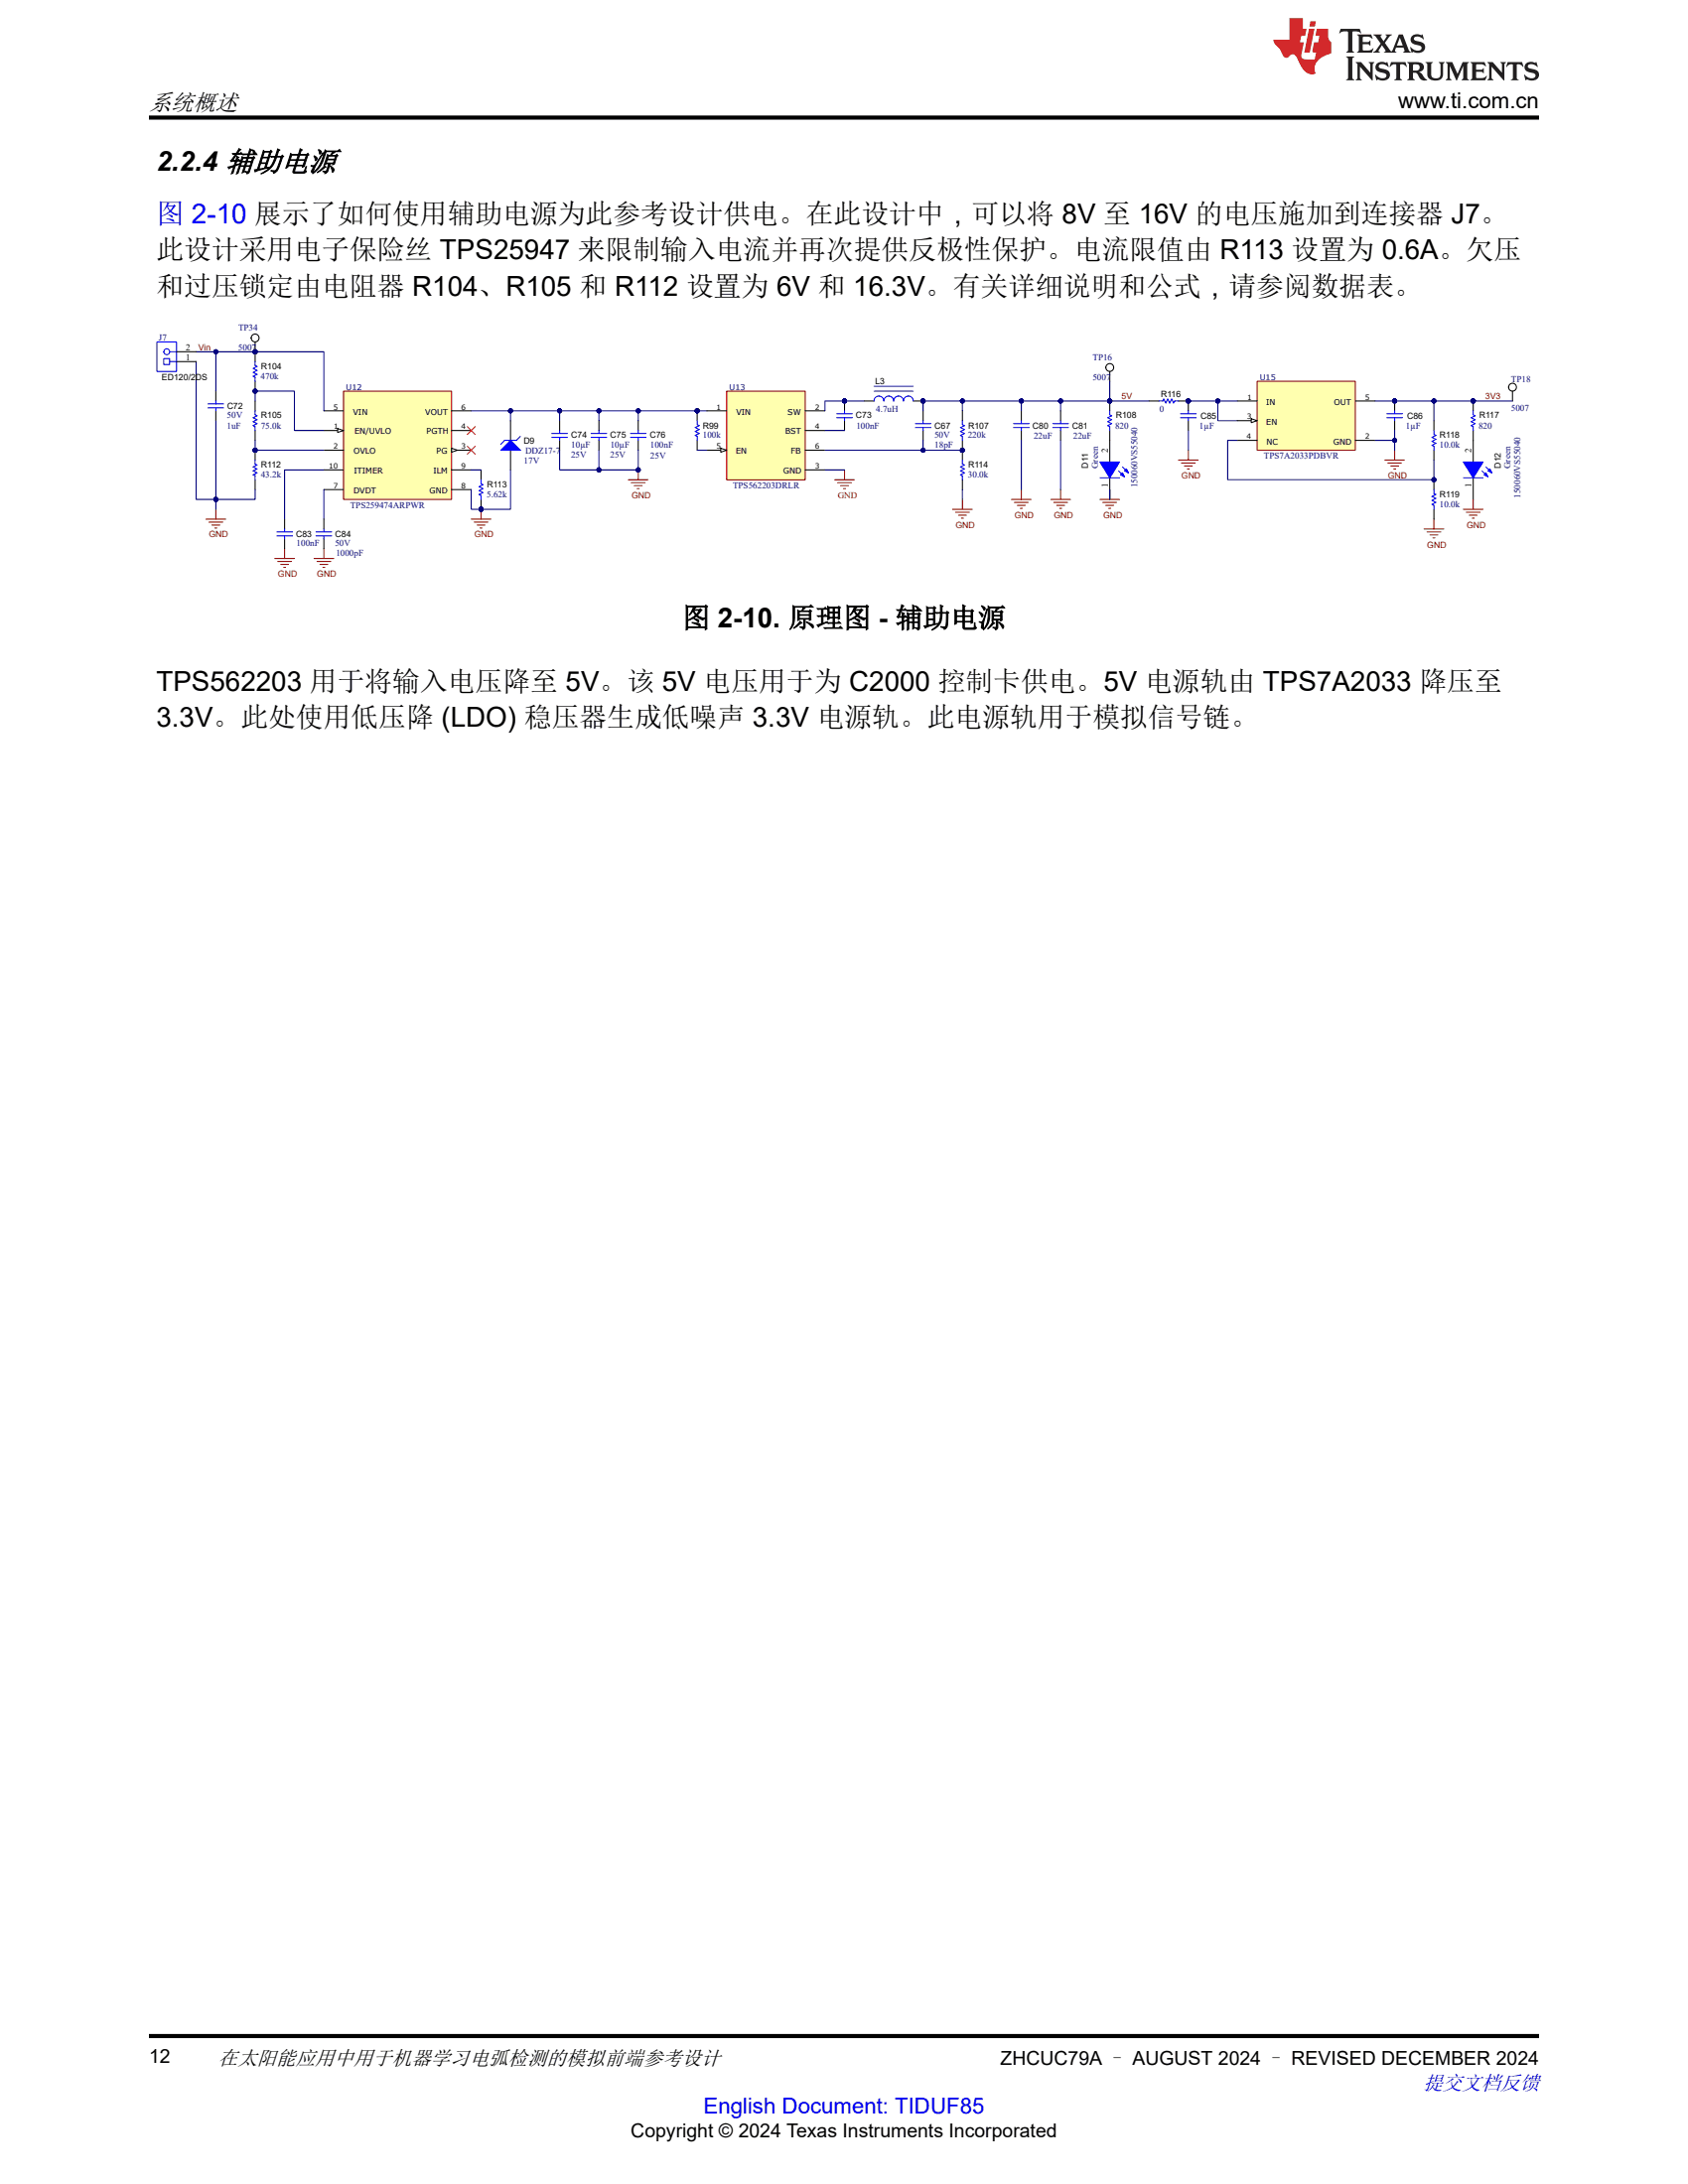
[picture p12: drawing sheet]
<svg xmlns="http://www.w3.org/2000/svg" width="216mm" height="279mm" viewBox="0 0 216 279" stroke-linecap="round" stroke-linejoin="round" font-family="sans-serif">
<path d="M26.3 66.4h2.6M26.7 66.8h1.8M27.1 67.2h1M27.5 67.5h.2M27.6 65.2v1.2M80.4 61.4h2.5M80.8 61.8h1.7M81.1 62.1h1M81.5 62.5h.3M81.6 60.1v1.3" fill="none" stroke="#7f0000" stroke-width=".13"/>
<circle cx="81.6" cy="60.1" r=".25" fill="#00007f"/>
<circle cx="81.6" cy="60.1" r=".25" fill="none" stroke="#00007f" stroke-width=".13"/>
<circle cx="118.1" cy="51.3" r=".25" fill="#00007f"/>
<circle cx="118.1" cy="51.3" r=".25" fill="none" stroke="#00007f" stroke-width=".13"/>
<path d="M110.5 51.3h1.3M116.8 51.3h1.3" fill="none" stroke="#000" stroke-width=".13"/>
<circle cx="118.1" cy="51.3" r=".25" fill="#00007f"/>
<circle cx="118.1" cy="51.3" r=".25" fill="none" stroke="#00007f" stroke-width=".13"/>
<path d="M111.8 51.3a.63 .63 0 0 1 .6-.6 .63 .63 0 0 1 .6 .6 .63 .63 0 0 1 .7-.6 .63 .63 0 0 1 .6 .6 .63 .63 0 0 1 .6-.6 .63 .63 0 0 1 .7 .6 .63 .63 0 0 1 .6-.6 .63 .63 0 0 1 .6 .6M111.8 50h5M111.8 49.4h5M129.6 54.7h2M129.6 54.2h2M130.6 53.8v.4M130.6 54.7v.4M134.7 54.7h2M134.7 54.2h2M135.7 53.8v.4M135.7 54.7v.4" fill="none" stroke="#00f" stroke-width=".13"/>
<path d="M130.6 52.6v1.2M130.6 55.1v1.2M135.7 52.6v1.2M135.7 55.1v1.2" fill="none" stroke="#000" stroke-width=".13"/>
<g fill="none" stroke="#7f0000" stroke-width=".13">
<path d="M121.8 65.2h2.6M122.2 65.5h1.8M122.6 65.9h1M123 66.3h.2M123.1 63.9v1.3M129.4 63.9h2.5M129.8 64.3h1.7M130.1 64.7h1M130.5 65h.3M130.6 62.6v1.3M134.4 63.9h2.5M134.8 64.3h1.7"/>
<path d="M135.2 64.7h1M135.5 65h.3M135.7 62.6v1.3"/>
</g>
<circle cx="141.9" cy="47" r=".5" fill="#fff"/>
<g fill="none" stroke="#000" stroke-width=".13">
<path d="M141.9 47.5v1.3"/>
<circle cx="141.9" cy="47" r=".5"/>
</g>
<circle cx="152" cy="51.3" r=".25" fill="#00007f"/>
<circle cx="152" cy="51.3" r=".25" fill="none" stroke="#00007f" stroke-width=".13"/>
<path d="M150.7 51.3h1.3" fill="none" stroke="#000" stroke-width=".13"/>
<circle cx="152" cy="51.3" r=".25" fill="#00007f"/>
<circle cx="152" cy="51.3" r=".25" fill="none" stroke="#00007f" stroke-width=".13"/>
<path d="M147 51.3h1.2" fill="none" stroke="#000" stroke-width=".13"/>
<path d="M148.2 51.3h.5l.2-.3 .2 .6 .3-.6 .2 .6 .3-.6 .2 .6 .1-.3h.5" fill="none" stroke="#00f" stroke-width=".13"/>
<circle cx="152" cy="51.3" r=".25" fill="#00007f"/>
<circle cx="152" cy="51.3" r=".25" fill="none" stroke="#00007f" stroke-width=".13"/>
<path d="M152 51.3v1.3" fill="none" stroke="#000" stroke-width=".13"/>
<circle cx="152" cy="51.3" r=".25" fill="#00007f"/>
<circle cx="152" cy="51.3" r=".25" fill="none" stroke="#00007f" stroke-width=".13"/>
<path d="M152 53.8v1.3" fill="none" stroke="#000" stroke-width=".13"/>
<path d="M151 52.9h2M151 53.4h2M152 52.6v.3M152 53.4v.4" fill="none" stroke="#00f" stroke-width=".13"/>
<circle cx="178.4" cy="51.3" r=".25" fill="#00007f"/>
<circle cx="178.4" cy="51.3" r=".25" fill="none" stroke="#00007f" stroke-width=".13"/>
<path d="M178.4 51.3v1.3" fill="none" stroke="#000" stroke-width=".13"/>
<circle cx="178.4" cy="51.3" r=".25" fill="#00007f"/>
<circle cx="178.4" cy="51.3" r=".25" fill="none" stroke="#00007f" stroke-width=".13"/>
<path d="M178.4 53.8v1.3" fill="none" stroke="#000" stroke-width=".13"/>
<path d="M177.4 52.9h2M177.4 53.4h2M178.4 52.6v.3M178.4 53.4v.4" fill="none" stroke="#00f" stroke-width=".13"/>
<path d="M150.7 58.9h2.5M151.1 59.2h1.8M151.5 59.6h1M151.9 60h.2M152 57.6v1.3M177.1 58.9h2.5M177.5 59.2h1.8M177.9 59.6h1M178.3 60h.2M178.4 57.6v1.3" fill="none" stroke="#7f0000" stroke-width=".13"/>
<circle cx="193.5" cy="49.5" r=".5" fill="#fff"/>
<g fill="none" stroke="#000" stroke-width=".13">
<path d="M141.9 56.3v2.8M193.5 50v1.3M141.9 61.1v2.8"/>
<circle cx="193.5" cy="49.5" r=".5"/>
</g>
<path d="M143.6 59.7l.7 .8M143.1 60.2l.7 .8" fill="none" stroke="#00f" stroke-width=".13"/>
<path d="M143.6 60.5l.2 .5-.5-.3z" fill="#00f"/>
<path d="M143.6 60.5l.2 .5-.5-.3z" fill="none" stroke="#00f" stroke-width=".13"/>
<path d="M143.8 60.2l.3-.2 .2 .5z" fill="#00f"/>
<path d="M143.8 60.2l.3-.2 .2 .5z" fill="none" stroke="#00f" stroke-width=".13"/>
<path d="M140.7 59.1h2.5l-1.3 2z" fill="#00f"/>
<path d="M140.7 59.1h2.5l-1.3 2zM190.1 59.7l.7 .8M140.7 61.1h2.5M189.6 60.2l.7 .8" fill="none" stroke="#00f" stroke-width=".13"/>
<path d="M188.4 56.3v2.8M188.4 61.1v2.8" fill="none" stroke="#000" stroke-width=".13"/>
<path d="M190.1 60.5l.2 .5-.5-.3z" fill="#00f"/>
<path d="M190.1 60.5l.2 .5-.5-.3z" fill="none" stroke="#00f" stroke-width=".13"/>
<path d="M190.3 60.2l.3-.2 .2 .5z" fill="#00f"/>
<path d="M190.3 60.2l.3-.2 .2 .5z" fill="none" stroke="#00f" stroke-width=".13"/>
<path d="M187.2 59.1h2.5l-1.3 2z" fill="#00f"/>
<path d="M187.2 59.1h2.5l-1.3 2zM187.2 61.1h2.5" fill="none" stroke="#00f" stroke-width=".13"/>
<circle cx="141.9" cy="51.3" r=".25" fill="#00007f"/>
<circle cx="141.9" cy="51.3" r=".25" fill="none" stroke="#00007f" stroke-width=".13"/>
<path d="M141.9 51.3v1.3M141.9 55.1v1.2" fill="none" stroke="#000" stroke-width=".13"/>
<circle cx="141.9" cy="51.3" r=".25" fill="#00007f"/>
<circle cx="141.9" cy="51.3" r=".25" fill="none" stroke="#00007f" stroke-width=".13"/>
<path d="M141.9 52.6v.5l.3 .1-.5 .2 .5 .3-.5 .2 .5 .3-.5 .3 .2 .1v.5" fill="none" stroke="#00f" stroke-width=".13"/>
<circle cx="188.4" cy="51.3" r=".25" fill="#00007f"/>
<circle cx="188.4" cy="51.3" r=".25" fill="none" stroke="#00007f" stroke-width=".13"/>
<path d="M188.4 51.3v1.3" fill="none" stroke="#000" stroke-width=".13"/>
<circle cx="188.4" cy="51.3" r=".25" fill="#00007f"/>
<circle cx="188.4" cy="51.3" r=".25" fill="none" stroke="#00007f" stroke-width=".13"/>
<path d="M183.4 53.8v1.3M183.4 57.6v1.3M188.4 55.1v1.2" fill="none" stroke="#000" stroke-width=".13"/>
<path d="M183.4 55.1v.5l.3 .1M183.7 55.7l-.5 .3 .5 .2-.5 .3 .5 .2-.5 .3 .2 .1v.5M188.4 52.6v.5l.3 .1-.5 .2 .5 .3-.5 .2 .5 .3-.5 .3 .2 .1v.5" fill="none" stroke="#00f" stroke-width=".13"/>
<g fill="none" stroke="#7f0000" stroke-width=".13">
<path d="M106.8 61.4h2.5M107.1 61.8h1.8M107.5 62.1h1M107.9 62.5h.2M108 60.1v1.3M140.7 63.9h2.5M141.1 64.3h1.7M141.4 64.7h1M141.8 65h.3M141.9 62.6v1.3M182.1 67.7h2.6M182.5 68h1.8"/>
<path d="M182.9 68.4h1M183.3 68.8h.2M183.4 66.4v1.3M187.2 65.2h2.5M187.5 65.5h1.8M187.9 65.9h1M188.3 66.3h.3M188.4 63.9v1.3"/>
</g>
<circle cx="183.4" cy="61.4" r=".25" fill="#00007f"/>
<circle cx="183.4" cy="61.4" r=".25" fill="none" stroke="#00007f" stroke-width=".13"/>
<path d="M183.4 61.4v1.2" fill="none" stroke="#000" stroke-width=".13"/>
<circle cx="183.4" cy="61.4" r=".25" fill="#00007f"/>
<circle cx="183.4" cy="61.4" r=".25" fill="none" stroke="#00007f" stroke-width=".13"/>
<path d="M183.4 65.2v1.2" fill="none" stroke="#000" stroke-width=".13"/>
<path d="M183.4 62.6v.5l.3 .2-.5 .2 .5 .3-.5 .2 .5 .3-.5 .2 .2 .2v.5" fill="none" stroke="#00f" stroke-width=".13"/>
<path d="M43.9 50h13.9v13.9h-13.9z" fill-rule="evenodd" fill="#ffffaf"/>
<path d="M43.9 50h13.9v13.9h-13.9z" fill="none" stroke="#7f0000" stroke-width=".13"/>
<path d="M41.4 52.6h2.5M41.4 55.1h2.5M41.4 62.6h2.5" fill="none" stroke="#000" stroke-width=".13"/>
<path d="M43.2 54.8l.7 .3-.7 .2z" fill="#f8fcff"/>
<path d="M41.4 57.6h2.5M43.2 54.8l.7 .3-.7 .2zM57.8 57.6h2.5M41.4 60.1h2.5M57.8 60.1h2.5" fill="none" stroke="#000" stroke-width=".13"/>
<path d="M57.8 57.3l.7 .3-.7 .2z" fill="#f8fcff"/>
<path d="M57.8 57.3l.7 .3-.7 .2zM57.8 55.1h2.5M57.8 52.6h2.5M57.8 62.6h2.5" fill="none" stroke="#000" stroke-width=".13"/>
<circle cx="32.6" cy="45" r=".25" fill="#00007f"/>
<circle cx="32.6" cy="45" r=".25" fill="none" stroke="#00007f" stroke-width=".13"/>
<circle cx="32.6" cy="50" r=".25" fill="#00007f"/>
<circle cx="32.6" cy="50" r=".25" fill="none" stroke="#00007f" stroke-width=".13"/>
<path d="M32.6 45v1.3" fill="none" stroke="#000" stroke-width=".13"/>
<circle cx="32.6" cy="45" r=".25" fill="#00007f"/>
<circle cx="32.6" cy="45" r=".25" fill="none" stroke="#00007f" stroke-width=".13"/>
<path d="M32.6 48.8v1.2" fill="none" stroke="#000" stroke-width=".13"/>
<circle cx="32.6" cy="50" r=".25" fill="#00007f"/>
<circle cx="32.6" cy="50" r=".25" fill="none" stroke="#00007f" stroke-width=".13"/>
<path d="M32.6 46.3v.5l.3 .1-.5 .2 .5 .3-.5 .2 .5 .3-.5 .2 .2 .2v.5" fill="none" stroke="#00f" stroke-width=".13"/>
<circle cx="61.5" cy="65.2" r=".25" fill="#00007f"/>
<circle cx="61.5" cy="65.2" r=".25" fill="none" stroke="#00007f" stroke-width=".13"/>
<path d="M61.5 60.1v1.3M61.5 63.9v1.3" fill="none" stroke="#000" stroke-width=".13"/>
<circle cx="61.5" cy="65.2" r=".25" fill="#00007f"/>
<circle cx="61.5" cy="65.2" r=".25" fill="none" stroke="#00007f" stroke-width=".13"/>
<path d="M61.5 61.4v.5l.3 .1-.5 .3 .5 .2-.5 .3 .5 .2-.5 .3 .2 .1v.5" fill="none" stroke="#00f" stroke-width=".13"/>
<path d="M60.3 66.4h2.5M60.6 66.8h1.8M61 67.2h1M61.4 67.5h.3M61.5 65.2v1.2" fill="none" stroke="#7f0000" stroke-width=".13"/>
<circle cx="61.5" cy="65.2" r=".25" fill="#00007f"/>
<circle cx="61.5" cy="65.2" r=".25" fill="none" stroke="#00007f" stroke-width=".13"/>
<path d="M35.1 71.5h2.6M35.5 71.8h1.8M35.9 72.2h1M36.3 72.6h.2M36.4 70.2v1.3M40.2 71.5h2.5M40.5 71.8h1.8M40.9 72.2h1M41.3 72.6h.3M41.4 70.2v1.3" fill="none" stroke="#7f0000" stroke-width=".13"/>
<circle cx="32.6" cy="57.6" r=".25" fill="#00007f"/>
<circle cx="32.6" cy="57.6" r=".25" fill="none" stroke="#00007f" stroke-width=".13"/>
<path d="M32.6 57.6v1.3" fill="none" stroke="#000" stroke-width=".13"/>
<circle cx="32.6" cy="57.6" r=".25" fill="#00007f"/>
<circle cx="32.6" cy="57.6" r=".25" fill="none" stroke="#00007f" stroke-width=".13"/>
<path d="M32.6 51.3v1.3M32.6 55.1v1.2M65.3 53.8v2.5M65.3 57.6v2.5M32.6 61.4v1.2" fill="none" stroke="#000" stroke-width=".13"/>
<path d="M32.4 59.7l.5 .3-.5 .2 .5 .3-.5 .2 .2 .2v.5M32.6 52.6v.5l.3 .1-.5 .2 .5 .3-.5 .2 .5 .3-.5 .2 .2 .2v.5M32.6 58.9v.5l.3 .1M32.9 59.5l-.5 .2" fill="none" stroke="#00f" stroke-width=".13"/>
<path d="M59.8 54.6l1 1M59.8 57.1l1 1M60.8 54.6l-1 1M60.8 57.1l-1 1" fill="none" stroke="#f00" stroke-width=".13"/>
<path d="M65.3 56.3l1.3 1.3h-2.6z" fill="#00f"/>
<path d="M65.3 56.3l1.3 1.3h-2.6zM66.6 55.8l-.5 .5h-1.6l-.5 .5" fill="none" stroke="#00f" stroke-width=".13"/>
<circle cx="108" cy="51.3" r=".25" fill="#00007f"/>
<circle cx="108" cy="51.3" r=".25" fill="none" stroke="#00007f" stroke-width=".13"/>
<path d="M108 51.3v1.3M108 53.8v1.3" fill="none" stroke="#000" stroke-width=".13"/>
<circle cx="108" cy="51.3" r=".25" fill="#00007f"/>
<circle cx="108" cy="51.3" r=".25" fill="none" stroke="#00007f" stroke-width=".13"/>
<g fill="none" stroke="#00f" stroke-width=".13">
<path d="M26.6 51.7h2M26.6 52.2h2M27.6 51.3v.4M27.6 52.2v.4M70.6 55.5h2M70.6 56h2M71.6 55.1v.4M71.6 56v.3M75.6 55.5h2M75.6 56h2M76.6 55.1v.4M76.6 56v.3"/>
<path d="M80.6 55.5h2M80.6 56h2M81.6 55.1v.4M81.6 56v.3M107 53.4h2M107 52.9h2M108 52.6v.3M108 53.4v.4M35.4 68h2M35.4 68.6h2M36.4 67.7v.4M36.4 68.6v.3"/>
<path d="M40.4 68h2M40.4 68.6h2M41.4 67.7v.4M41.4 68.6v.3"/>
</g>
<path d="M27.6 50v1.3M27.6 52.6v1.2M71.6 53.8v1.3M71.6 56.3v1.3M76.6 53.8v1.3M76.6 56.3v1.3M81.6 53.8v1.3M81.6 56.3v1.3M36.4 66.4v1.3M36.4 68.9v1.3M41.4 66.4v1.3M41.4 68.9v1.3" fill="none" stroke="#000" stroke-width=".13"/>
<circle cx="89.2" cy="52.6" r=".25" fill="#00007f"/>
<circle cx="89.2" cy="52.6" r=".25" fill="none" stroke="#00007f" stroke-width=".13"/>
<path d="M89.2 52.6v1.2" fill="none" stroke="#000" stroke-width=".13"/>
<circle cx="89.2" cy="52.6" r=".25" fill="#00007f"/>
<circle cx="89.2" cy="52.6" r=".25" fill="none" stroke="#00007f" stroke-width=".13"/>
<path d="M89.2 56.3v1.3" fill="none" stroke="#000" stroke-width=".13"/>
<path d="M88.9 55.7l.3 .1v.5M89.2 53.8v.5l.2 .1-.5 .3 .5 .2-.5 .3 .5 .3-.5 .2" fill="none" stroke="#00f" stroke-width=".13"/>
<path d="M92.9 50h10.1v11.4h-10.1z" fill-rule="evenodd" fill="#ffffaf"/>
<path d="M92.9 50h10.1v11.4h-10.1z" fill="none" stroke="#7f0000" stroke-width=".13"/>
<path d="M90.4 52.6h2.5M90.4 57.6h2.5M103 55.1h2.5" fill="none" stroke="#000" stroke-width=".13"/>
<path d="M92.2 57.3l.7 .3-.7 .2z" fill="#f8fcff"/>
<path d="M92.2 57.3l.7 .3-.7 .2zM103 57.6h2.5M103 52.6h2.5M118.1 52.6v1.2M118.1 55.1v1.2M103 60.1h2.5" fill="none" stroke="#000" stroke-width=".13"/>
<path d="M117.1 54.2h2M117.1 54.7h2M118.1 53.8v.4M118.1 54.7v.4" fill="none" stroke="#00f" stroke-width=".13"/>
<circle cx="123.1" cy="57.6" r=".25" fill="#00007f"/>
<circle cx="123.1" cy="57.6" r=".25" fill="none" stroke="#00007f" stroke-width=".13"/>
<path d="M123.1 52.6v1.2M123.1 56.3v1.3" fill="none" stroke="#000" stroke-width=".13"/>
<circle cx="123.1" cy="57.6" r=".25" fill="#00007f"/>
<circle cx="123.1" cy="57.6" r=".25" fill="none" stroke="#00007f" stroke-width=".13"/>
<path d="M122.8 55.7l.3 .1v.5M123.1 53.8v.5l.2 .2-.5 .2 .5 .2-.5 .3 .5 .3-.5 .2" fill="none" stroke="#00f" stroke-width=".13"/>
<circle cx="123.1" cy="57.6" r=".25" fill="#00007f"/>
<circle cx="123.1" cy="57.6" r=".25" fill="none" stroke="#00007f" stroke-width=".13"/>
<path d="M123.1 57.6v1.3" fill="none" stroke="#000" stroke-width=".13"/>
<circle cx="123.1" cy="57.6" r=".25" fill="#00007f"/>
<circle cx="123.1" cy="57.6" r=".25" fill="none" stroke="#00007f" stroke-width=".13"/>
<path d="M123.1 61.4v1.2" fill="none" stroke="#000" stroke-width=".13"/>
<path d="M123.1 58.9v.5l.2 .1-.5 .2 .5 .3-.5 .2 .5 .3-.5 .2 .3 .2v.5" fill="none" stroke="#00f" stroke-width=".13"/>
<path d="M160.8 48.8h12.6v8.8h-12.6z" fill-rule="evenodd" fill="#ffffaf"/>
<path d="M160.8 48.8h12.6v8.8h-12.6z" fill="none" stroke="#7f0000" stroke-width=".13"/>
<path d="M158.3 53.8h2.5" fill="none" stroke="#000" stroke-width=".13"/>
<path d="M160 53.6l.8 .2-.8 .3z" fill="#f8fcff"/>
<path d="M158.3 51.3h2.5M158.3 56.3h2.5M160 53.6l.8 .2-.8 .3zM173.4 51.3h2.5M173.4 56.3h2.5" fill="none" stroke="#000" stroke-width=".13"/>
<path d="M76.6 52.6v1.2" fill="none" stroke="#00007f" stroke-width=".13"/>
<circle cx="76.6" cy="52.6" r=".25" fill="#00007f"/>
<g fill="none" stroke="#00007f" stroke-width=".13">
<path d="M76.6 57.6v2.5h5v-2.5M130.6 56.3v6.3M135.7 56.3v6.3M152 55.1v2.5"/>
<circle cx="76.6" cy="52.6" r=".25"/>
</g>
<circle cx="76.6" cy="60.1" r=".25" fill="#00007f"/>
<circle cx="76.6" cy="60.1" r=".25" fill="none" stroke="#00007f" stroke-width=".13"/>
<circle cx="81.6" cy="60.1" r=".25" fill="#00007f"/>
<g fill="none" stroke="#00007f" stroke-width=".13">
<path d="M188.4 51.3h5.1"/>
<circle cx="81.6" cy="60.1" r=".25"/>
</g>
<circle cx="188.4" cy="51.3" r=".25" fill="#00007f"/>
<g fill="none" stroke="#00007f" stroke-width=".13">
<path d="M178.4 55.1v1.2M105.5 60.1h2.5"/>
<circle cx="188.4" cy="51.3" r=".25"/>
</g>
<circle cx="178.4" cy="56.3" r=".25" fill="#00007f"/>
<g fill="none" stroke="#00007f" stroke-width=".13">
<path d="M71.6 57.6v2.5h5"/>
<circle cx="178.4" cy="56.3" r=".25"/>
</g>
<circle cx="76.6" cy="60.1" r=".25" fill="#00007f"/>
<g fill="none" stroke="#00007f" stroke-width=".13">
<path d="M183.4 51.3v2.5"/>
<circle cx="76.6" cy="60.1" r=".25"/>
</g>
<circle cx="183.4" cy="51.3" r=".25" fill="#00007f"/>
<g fill="none" stroke="#00007f" stroke-width=".13">
<path d="M81.6 52.6h7.6"/>
<circle cx="183.4" cy="51.3" r=".25"/>
</g>
<circle cx="81.6" cy="52.6" r=".25" fill="#00007f"/>
<circle cx="81.6" cy="52.6" r=".25" fill="none" stroke="#00007f" stroke-width=".13"/>
<circle cx="89.2" cy="52.6" r=".25" fill="#00007f"/>
<g fill="none" stroke="#00007f" stroke-width=".13">
<path d="M32.6 51.3v-1.3h5.1v5.1h3.7"/>
<circle cx="89.2" cy="52.6" r=".25"/>
</g>
<circle cx="32.6" cy="50" r=".25" fill="#00007f"/>
<g fill="none" stroke="#00007f" stroke-width=".13">
<path d="M60.3 62.6v2.6h1.2M60.3 60.1h1.2"/>
<circle cx="32.6" cy="50" r=".25"/>
</g>
<circle cx="61.5" cy="65.2" r=".25" fill="#00007f"/>
<g fill="none" stroke="#00007f" stroke-width=".13">
<path d="M32.6 56.3v1.3h8.8M41.4 60.1h-5v6.3"/>
<circle cx="61.5" cy="65.2" r=".25"/>
</g>
<circle cx="32.6" cy="57.6" r=".25" fill="#00007f"/>
<g fill="none" stroke="#00007f" stroke-width=".13">
<path d="M25.1 46.3v17.6h2.5v1.3M41.4 62.6v3.8"/>
<circle cx="32.6" cy="57.6" r=".25"/>
</g>
<circle cx="27.6" cy="63.9" r=".25" fill="#00007f"/>
<g fill="none" stroke="#00007f" stroke-width=".13">
<path d="M32.6 62.6v1.3h-5"/>
<circle cx="27.6" cy="63.9" r=".25"/>
</g>
<circle cx="27.6" cy="63.9" r=".25" fill="#00007f"/>
<g fill="none" stroke="#00007f" stroke-width=".13">
<path d="M27.6 45v5"/>
<circle cx="27.6" cy="63.9" r=".25"/>
</g>
<circle cx="27.6" cy="45" r=".25" fill="#00007f"/>
<g fill="none" stroke="#00007f" stroke-width=".13">
<path d="M27.6 53.8v10.1"/>
<circle cx="27.6" cy="45" r=".25"/>
</g>
<circle cx="27.6" cy="63.9" r=".25" fill="#00007f"/>
<g fill="none" stroke="#00007f" stroke-width=".13">
<path d="M65.3 60.1v5.1h-3.8"/>
<circle cx="27.6" cy="63.9" r=".25"/>
</g>
<circle cx="61.5" cy="65.2" r=".25" fill="#00007f"/>
<g fill="none" stroke="#00007f" stroke-width=".13">
<path d="M141.9 51.3h5.1M123.1 62.6v1.3M141.9 62.6v1.3"/>
<circle cx="61.5" cy="65.2" r=".25"/>
</g>
<circle cx="141.9" cy="51.3" r=".25" fill="#00007f"/>
<g fill="none" stroke="#00007f" stroke-width=".13">
<path d="M71.6 52.6v1.2"/>
<circle cx="141.9" cy="51.3" r=".25"/>
</g>
<circle cx="71.6" cy="52.6" r=".25" fill="#00007f"/>
<g fill="none" stroke="#00007f" stroke-width=".13">
<path d="M65.3 52.6v1.2"/>
<circle cx="71.6" cy="52.6" r=".25"/>
</g>
<circle cx="65.3" cy="52.6" r=".25" fill="#00007f"/>
<g fill="none" stroke="#00007f" stroke-width=".13">
<path d="M60.3 52.6h21.3v1.2"/>
<circle cx="65.3" cy="52.6" r=".25"/>
</g>
<circle cx="81.6" cy="52.6" r=".25" fill="#00007f"/>
<circle cx="81.6" cy="52.6" r=".25" fill="none" stroke="#00007f" stroke-width=".13"/>
<circle cx="76.6" cy="52.6" r=".25" fill="#00007f"/>
<circle cx="76.6" cy="52.6" r=".25" fill="none" stroke="#00007f" stroke-width=".13"/>
<circle cx="71.6" cy="52.6" r=".25" fill="#00007f"/>
<circle cx="71.6" cy="52.6" r=".25" fill="none" stroke="#00007f" stroke-width=".13"/>
<circle cx="65.3" cy="52.6" r=".25" fill="#00007f"/>
<g fill="none" stroke="#00007f" stroke-width=".13">
<path d="M25.1 45h16.3v7.6"/>
<circle cx="65.3" cy="52.6" r=".25"/>
</g>
<circle cx="27.6" cy="45" r=".25" fill="#00007f"/>
<circle cx="27.6" cy="45" r=".25" fill="none" stroke="#00007f" stroke-width=".13"/>
<circle cx="32.6" cy="45" r=".25" fill="#00007f"/>
<g fill="none" stroke="#00007f" stroke-width=".13">
<path d="M155.8 51.3v2.5h2.5"/>
<circle cx="32.6" cy="45" r=".25"/>
</g>
<circle cx="155.8" cy="51.3" r=".25" fill="#00007f"/>
<g fill="none" stroke="#00007f" stroke-width=".13">
<path d="M158.3 56.3h-1.3v5.1h26.4v-2.5"/>
<circle cx="155.8" cy="51.3" r=".25"/>
</g>
<circle cx="183.4" cy="61.4" r=".25" fill="#00007f"/>
<g fill="none" stroke="#00007f" stroke-width=".13">
<path d="M175.9 56.3h2.5v1.3"/>
<circle cx="183.4" cy="61.4" r=".25"/>
</g>
<circle cx="178.4" cy="56.3" r=".25" fill="#00007f"/>
<g fill="none" stroke="#00007f" stroke-width=".13">
<path d="M89.2 52.6h1.2"/>
<circle cx="178.4" cy="56.3" r=".25"/>
</g>
<circle cx="89.2" cy="52.6" r=".25" fill="#00007f"/>
<g fill="none" stroke="#00007f" stroke-width=".13">
<path d="M89.2 57.6h1.2M105.5 55.1h2.5M105.5 57.6h17.6"/>
<circle cx="89.2" cy="52.6" r=".25"/>
</g>
<circle cx="118.1" cy="57.6" r=".25" fill="#00007f"/>
<circle cx="118.1" cy="57.6" r=".25" fill="none" stroke="#00007f" stroke-width=".13"/>
<circle cx="123.1" cy="57.6" r=".25" fill="#00007f"/>
<g fill="none" stroke="#00007f" stroke-width=".13">
<path d="M110.5 51.3h-5v1.3"/>
<circle cx="123.1" cy="57.6" r=".25"/>
</g>
<circle cx="108" cy="51.3" r=".25" fill="#00007f"/>
<g fill="none" stroke="#00007f" stroke-width=".13">
<path d="M152 51.3h6.3"/>
<circle cx="108" cy="51.3" r=".25"/>
</g>
<circle cx="152" cy="51.3" r=".25" fill="#00007f"/>
<circle cx="152" cy="51.3" r=".25" fill="none" stroke="#00007f" stroke-width=".13"/>
<circle cx="155.8" cy="51.3" r=".25" fill="#00007f"/>
<g fill="none" stroke="#00007f" stroke-width=".13">
<path d="M175.9 51.3h12.5"/>
<circle cx="155.8" cy="51.3" r=".25"/>
</g>
<circle cx="178.4" cy="51.3" r=".25" fill="#00007f"/>
<circle cx="178.4" cy="51.3" r=".25" fill="none" stroke="#00007f" stroke-width=".13"/>
<circle cx="183.4" cy="51.3" r=".25" fill="#00007f"/>
<circle cx="183.4" cy="51.3" r=".25" fill="none" stroke="#00007f" stroke-width=".13"/>
<circle cx="188.4" cy="51.3" r=".25" fill="#00007f"/>
<g fill="none" stroke="#00007f" stroke-width=".13">
<path d="M123.1 51.3v1.3"/>
<circle cx="188.4" cy="51.3" r=".25"/>
</g>
<circle cx="123.1" cy="51.3" r=".25" fill="#00007f"/>
<g fill="none" stroke="#00007f" stroke-width=".13">
<path d="M118.1 51.3v1.3"/>
<circle cx="123.1" cy="51.3" r=".25"/>
</g>
<circle cx="118.1" cy="51.3" r=".25" fill="#00007f"/>
<g fill="none" stroke="#00007f" stroke-width=".13">
<path d="M118.1 56.3v1.3"/>
<circle cx="118.1" cy="51.3" r=".25"/>
</g>
<circle cx="118.1" cy="57.6" r=".25" fill="#00007f"/>
<g fill="none" stroke="#00007f" stroke-width=".13">
<path d="M141.9 48.8v2.5"/>
<circle cx="118.1" cy="57.6" r=".25"/>
</g>
<circle cx="141.9" cy="51.3" r=".25" fill="#00007f"/>
<g fill="none" stroke="#00007f" stroke-width=".13">
<path d="M118.1 51.3h23.8"/>
<circle cx="141.9" cy="51.3" r=".25"/>
</g>
<circle cx="118.1" cy="51.3" r=".25" fill="#00007f"/>
<circle cx="118.1" cy="51.3" r=".25" fill="none" stroke="#00007f" stroke-width=".13"/>
<circle cx="123.1" cy="51.3" r=".25" fill="#00007f"/>
<circle cx="123.1" cy="51.3" r=".25" fill="none" stroke="#00007f" stroke-width=".13"/>
<circle cx="130.6" cy="51.3" r=".25" fill="#00007f"/>
<circle cx="130.6" cy="51.3" r=".25" fill="none" stroke="#00007f" stroke-width=".13"/>
<circle cx="135.7" cy="51.3" r=".25" fill="#00007f"/>
<circle cx="135.7" cy="51.3" r=".25" fill="none" stroke="#00007f" stroke-width=".13"/>
<circle cx="141.9" cy="51.3" r=".25" fill="#00007f"/>
<g fill="none" stroke="#00007f" stroke-width=".13">
<path d="M130.6 51.3v1.3"/>
<circle cx="141.9" cy="51.3" r=".25"/>
</g>
<circle cx="130.6" cy="51.3" r=".25" fill="#00007f"/>
<g fill="none" stroke="#00007f" stroke-width=".13">
<path d="M135.7 51.3v1.3"/>
<circle cx="130.6" cy="51.3" r=".25"/>
</g>
<circle cx="135.7" cy="51.3" r=".25" fill="#00007f"/>
<circle cx="135.7" cy="51.3" r=".25" fill="none" stroke="#00007f" stroke-width=".13"/>
<circle cx="32.6" cy="45" r=".25" fill="#00007f"/>
<circle cx="32.6" cy="45" r=".25" fill="none" stroke="#00007f" stroke-width=".13"/>
<circle cx="32.6" cy="43.2" r=".5" fill="#fff"/>
<g fill="none" stroke="#000" stroke-width=".13">
<path d="M32.6 43.7v1.3"/>
<circle cx="32.6" cy="43.2" r=".5"/>
</g>
<circle cx="32.6" cy="45" r=".25" fill="#00007f"/>
<circle cx="32.6" cy="45" r=".25" fill="none" stroke="#00007f" stroke-width=".13"/>
<path d="M20.1 43.7h2.5v3.8h-2.5z" fill-rule="evenodd" fill="#fff"/>
<path d="M20.1 43.7h2.5v3.8h-2.5zM21.7 45h.9" fill="none" stroke="#00f" stroke-width=".13"/>
<circle cx="21.3" cy="45" r=".38" fill="#fff"/>
<g fill="none" stroke="#00f" stroke-width=".13">
<path d="M21.7 46.3h.9"/>
<circle cx="21.3" cy="45" r=".38"/>
</g>
<path d="M22.6 46.3h2.5M22.6 45h2.5" fill="none" stroke="#000" stroke-width=".13"/>
<path d="M20.9 45.9h.8v.7h-.8z" fill-rule="evenodd" fill="#fff"/>
<path d="M20.9 45.9h.8v.7h-.8z" fill="none" stroke="#00f" stroke-width=".13"/>
<circle cx="81.6" cy="60.1" r=".25" fill="#00007f"/>
<circle cx="81.6" cy="60.1" r=".25" fill="none" stroke="#00007f" stroke-width=".13"/>
<circle cx="118.1" cy="51.3" r=".25" fill="#00007f"/>
<circle cx="118.1" cy="51.3" r=".25" fill="none" stroke="#00007f" stroke-width=".13"/>
<circle cx="152" cy="51.3" r=".25" fill="#00007f"/>
<circle cx="152" cy="51.3" r=".25" fill="none" stroke="#00007f" stroke-width=".13"/>
<circle cx="152" cy="51.3" r=".25" fill="#00007f"/>
<circle cx="152" cy="51.3" r=".25" fill="none" stroke="#00007f" stroke-width=".13"/>
<circle cx="178.4" cy="51.3" r=".25" fill="#00007f"/>
<circle cx="178.4" cy="51.3" r=".25" fill="none" stroke="#00007f" stroke-width=".13"/>
<circle cx="141.9" cy="51.3" r=".25" fill="#00007f"/>
<circle cx="141.9" cy="51.3" r=".25" fill="none" stroke="#00007f" stroke-width=".13"/>
<circle cx="188.4" cy="51.3" r=".25" fill="#00007f"/>
<circle cx="188.4" cy="51.3" r=".25" fill="none" stroke="#00007f" stroke-width=".13"/>
<circle cx="183.4" cy="61.4" r=".25" fill="#00007f"/>
<circle cx="183.4" cy="61.4" r=".25" fill="none" stroke="#00007f" stroke-width=".13"/>
<circle cx="32.6" cy="45" r=".25" fill="#00007f"/>
<circle cx="32.6" cy="45" r=".25" fill="none" stroke="#00007f" stroke-width=".13"/>
<circle cx="32.6" cy="50" r=".25" fill="#00007f"/>
<circle cx="32.6" cy="50" r=".25" fill="none" stroke="#00007f" stroke-width=".13"/>
<circle cx="61.5" cy="65.2" r=".25" fill="#00007f"/>
<circle cx="61.5" cy="65.2" r=".25" fill="none" stroke="#00007f" stroke-width=".13"/>
<circle cx="61.5" cy="65.2" r=".25" fill="#00007f"/>
<circle cx="61.5" cy="65.2" r=".25" fill="none" stroke="#00007f" stroke-width=".13"/>
<circle cx="32.6" cy="57.6" r=".25" fill="#00007f"/>
<circle cx="32.6" cy="57.6" r=".25" fill="none" stroke="#00007f" stroke-width=".13"/>
<circle cx="108" cy="51.3" r=".25" fill="#00007f"/>
<circle cx="108" cy="51.3" r=".25" fill="none" stroke="#00007f" stroke-width=".13"/>
<circle cx="89.2" cy="52.6" r=".25" fill="#00007f"/>
<circle cx="89.2" cy="52.6" r=".25" fill="none" stroke="#00007f" stroke-width=".13"/>
<circle cx="123.1" cy="57.6" r=".25" fill="#00007f"/>
<circle cx="123.1" cy="57.6" r=".25" fill="none" stroke="#00007f" stroke-width=".13"/>
<circle cx="123.1" cy="57.6" r=".25" fill="#00007f"/>
<circle cx="123.1" cy="57.6" r=".25" fill="none" stroke="#00007f" stroke-width=".13"/>
<circle cx="76.6" cy="52.6" r=".25" fill="#00007f"/>
<circle cx="76.6" cy="52.6" r=".25" fill="none" stroke="#00007f" stroke-width=".13"/>
<circle cx="76.6" cy="60.1" r=".25" fill="#00007f"/>
<circle cx="76.6" cy="60.1" r=".25" fill="none" stroke="#00007f" stroke-width=".13"/>
<circle cx="81.6" cy="60.1" r=".25" fill="#00007f"/>
<circle cx="81.6" cy="60.1" r=".25" fill="none" stroke="#00007f" stroke-width=".13"/>
<circle cx="188.4" cy="51.3" r=".25" fill="#00007f"/>
<circle cx="188.4" cy="51.3" r=".25" fill="none" stroke="#00007f" stroke-width=".13"/>
<circle cx="178.4" cy="56.3" r=".25" fill="#00007f"/>
<circle cx="178.4" cy="56.3" r=".25" fill="none" stroke="#00007f" stroke-width=".13"/>
<circle cx="76.6" cy="60.1" r=".25" fill="#00007f"/>
<circle cx="76.6" cy="60.1" r=".25" fill="none" stroke="#00007f" stroke-width=".13"/>
<circle cx="183.4" cy="51.3" r=".25" fill="#00007f"/>
<circle cx="183.4" cy="51.3" r=".25" fill="none" stroke="#00007f" stroke-width=".13"/>
<circle cx="81.6" cy="52.6" r=".25" fill="#00007f"/>
<circle cx="81.6" cy="52.6" r=".25" fill="none" stroke="#00007f" stroke-width=".13"/>
<circle cx="89.2" cy="52.6" r=".25" fill="#00007f"/>
<circle cx="89.2" cy="52.6" r=".25" fill="none" stroke="#00007f" stroke-width=".13"/>
<circle cx="32.6" cy="50" r=".25" fill="#00007f"/>
<circle cx="32.6" cy="50" r=".25" fill="none" stroke="#00007f" stroke-width=".13"/>
<circle cx="61.5" cy="65.2" r=".25" fill="#00007f"/>
<circle cx="61.5" cy="65.2" r=".25" fill="none" stroke="#00007f" stroke-width=".13"/>
<circle cx="32.6" cy="57.6" r=".25" fill="#00007f"/>
<circle cx="32.6" cy="57.6" r=".25" fill="none" stroke="#00007f" stroke-width=".13"/>
<circle cx="27.6" cy="63.9" r=".25" fill="#00007f"/>
<circle cx="27.6" cy="63.9" r=".25" fill="none" stroke="#00007f" stroke-width=".13"/>
<circle cx="27.6" cy="63.9" r=".25" fill="#00007f"/>
<circle cx="27.6" cy="63.9" r=".25" fill="none" stroke="#00007f" stroke-width=".13"/>
<circle cx="27.6" cy="45" r=".25" fill="#00007f"/>
<circle cx="27.6" cy="45" r=".25" fill="none" stroke="#00007f" stroke-width=".13"/>
<circle cx="27.6" cy="63.9" r=".25" fill="#00007f"/>
<circle cx="27.6" cy="63.9" r=".25" fill="none" stroke="#00007f" stroke-width=".13"/>
<circle cx="61.5" cy="65.2" r=".25" fill="#00007f"/>
<circle cx="61.5" cy="65.2" r=".25" fill="none" stroke="#00007f" stroke-width=".13"/>
<circle cx="141.9" cy="51.3" r=".25" fill="#00007f"/>
<circle cx="141.9" cy="51.3" r=".25" fill="none" stroke="#00007f" stroke-width=".13"/>
<circle cx="71.6" cy="52.6" r=".25" fill="#00007f"/>
<circle cx="71.6" cy="52.6" r=".25" fill="none" stroke="#00007f" stroke-width=".13"/>
<circle cx="65.3" cy="52.6" r=".25" fill="#00007f"/>
<circle cx="65.3" cy="52.6" r=".25" fill="none" stroke="#00007f" stroke-width=".13"/>
<circle cx="81.6" cy="52.6" r=".25" fill="#00007f"/>
<circle cx="81.6" cy="52.6" r=".25" fill="none" stroke="#00007f" stroke-width=".13"/>
<circle cx="76.6" cy="52.6" r=".25" fill="#00007f"/>
<circle cx="76.6" cy="52.6" r=".25" fill="none" stroke="#00007f" stroke-width=".13"/>
<circle cx="71.6" cy="52.6" r=".25" fill="#00007f"/>
<circle cx="71.6" cy="52.6" r=".25" fill="none" stroke="#00007f" stroke-width=".13"/>
<circle cx="65.3" cy="52.6" r=".25" fill="#00007f"/>
<circle cx="65.3" cy="52.6" r=".25" fill="none" stroke="#00007f" stroke-width=".13"/>
<circle cx="27.6" cy="45" r=".25" fill="#00007f"/>
<circle cx="27.6" cy="45" r=".25" fill="none" stroke="#00007f" stroke-width=".13"/>
<circle cx="32.6" cy="45" r=".25" fill="#00007f"/>
<circle cx="32.6" cy="45" r=".25" fill="none" stroke="#00007f" stroke-width=".13"/>
<circle cx="155.8" cy="51.3" r=".25" fill="#00007f"/>
<circle cx="155.8" cy="51.3" r=".25" fill="none" stroke="#00007f" stroke-width=".13"/>
<circle cx="183.4" cy="61.4" r=".25" fill="#00007f"/>
<circle cx="183.4" cy="61.4" r=".25" fill="none" stroke="#00007f" stroke-width=".13"/>
<circle cx="178.4" cy="56.3" r=".25" fill="#00007f"/>
<circle cx="178.4" cy="56.3" r=".25" fill="none" stroke="#00007f" stroke-width=".13"/>
<circle cx="89.2" cy="52.6" r=".25" fill="#00007f"/>
<circle cx="89.2" cy="52.6" r=".25" fill="none" stroke="#00007f" stroke-width=".13"/>
<circle cx="118.1" cy="57.6" r=".25" fill="#00007f"/>
<circle cx="118.1" cy="57.6" r=".25" fill="none" stroke="#00007f" stroke-width=".13"/>
<circle cx="123.1" cy="57.6" r=".25" fill="#00007f"/>
<circle cx="123.1" cy="57.6" r=".25" fill="none" stroke="#00007f" stroke-width=".13"/>
<circle cx="108" cy="51.3" r=".25" fill="#00007f"/>
<circle cx="108" cy="51.3" r=".25" fill="none" stroke="#00007f" stroke-width=".13"/>
<circle cx="152" cy="51.3" r=".25" fill="#00007f"/>
<circle cx="152" cy="51.3" r=".25" fill="none" stroke="#00007f" stroke-width=".13"/>
<circle cx="155.8" cy="51.3" r=".25" fill="#00007f"/>
<circle cx="155.8" cy="51.3" r=".25" fill="none" stroke="#00007f" stroke-width=".13"/>
<circle cx="178.4" cy="51.3" r=".25" fill="#00007f"/>
<circle cx="178.4" cy="51.3" r=".25" fill="none" stroke="#00007f" stroke-width=".13"/>
<circle cx="183.4" cy="51.3" r=".25" fill="#00007f"/>
<circle cx="183.4" cy="51.3" r=".25" fill="none" stroke="#00007f" stroke-width=".13"/>
<circle cx="188.4" cy="51.3" r=".25" fill="#00007f"/>
<circle cx="188.4" cy="51.3" r=".25" fill="none" stroke="#00007f" stroke-width=".13"/>
<circle cx="123.1" cy="51.3" r=".25" fill="#00007f"/>
<circle cx="123.1" cy="51.3" r=".25" fill="none" stroke="#00007f" stroke-width=".13"/>
<circle cx="118.1" cy="51.3" r=".25" fill="#00007f"/>
<circle cx="118.1" cy="51.3" r=".25" fill="none" stroke="#00007f" stroke-width=".13"/>
<circle cx="118.1" cy="57.6" r=".25" fill="#00007f"/>
<circle cx="118.1" cy="57.6" r=".25" fill="none" stroke="#00007f" stroke-width=".13"/>
<circle cx="141.9" cy="51.3" r=".25" fill="#00007f"/>
<circle cx="141.9" cy="51.3" r=".25" fill="none" stroke="#00007f" stroke-width=".13"/>
<circle cx="118.1" cy="51.3" r=".25" fill="#00007f"/>
<circle cx="118.1" cy="51.3" r=".25" fill="none" stroke="#00007f" stroke-width=".13"/>
<circle cx="123.1" cy="51.3" r=".25" fill="#00007f"/>
<circle cx="123.1" cy="51.3" r=".25" fill="none" stroke="#00007f" stroke-width=".13"/>
<circle cx="130.6" cy="51.3" r=".25" fill="#00007f"/>
<circle cx="130.6" cy="51.3" r=".25" fill="none" stroke="#00007f" stroke-width=".13"/>
<circle cx="135.7" cy="51.3" r=".25" fill="#00007f"/>
<circle cx="135.7" cy="51.3" r=".25" fill="none" stroke="#00007f" stroke-width=".13"/>
<circle cx="141.9" cy="51.3" r=".25" fill="#00007f"/>
<circle cx="141.9" cy="51.3" r=".25" fill="none" stroke="#00007f" stroke-width=".13"/>
<circle cx="130.6" cy="51.3" r=".25" fill="#00007f"/>
<circle cx="130.6" cy="51.3" r=".25" fill="none" stroke="#00007f" stroke-width=".13"/>
<circle cx="135.7" cy="51.3" r=".25" fill="#00007f"/>
<circle cx="135.7" cy="51.3" r=".25" fill="none" stroke="#00007f" stroke-width=".13"/>
<circle cx="32.6" cy="45" r=".25" fill="#00007f"/>
<circle cx="32.6" cy="45" r=".25" fill="none" stroke="#00007f" stroke-width=".13"/>
<path d="M171.5 3.7l-.2 .5v.1a1.04 1.04 0 0 1 1.1-.3v2.4l-.2 .3h1l-.2-.3v-2.2a.58 .58 0 0 1 .7-.1l.4 .1-.2-.5zM173.6 4.4l.2 .2v.2v1.6v.1l-.2 .2h1.9l.2-.5h-.1a1.17 1.17 0 0 1-1.3 .2v-.7h.6l.4 .1v-.6l-.4 .2h-.6v-.6v-.1h.2a1 1 0 0 1 1 .3l.1-.1-.2-.5zM175.7 4.4l.9 1.2-.6 .8-.4 .3h.9l-.2-.2 .5-.7 .4 .7-.2 .2h1.6l-.2-.2 .2-.4h.9l.1 .4-.1 .2h.9l-.2-.3-.8-2h-.5l-.7 1.9-.2 .3-.9-1.1 .5-.7 .4-.4h-.8l.2 .2-.4 .7-.4-.7 .2-.2zM179 4.8l.4 1h-.7zM180.7 4.6a.65 .65 0 0 0-.2 .7 .65 .65 0 0 0 .6 .4l.6 .2 .1 .2a.52 .52 0 0 1-.8 .3l-.6-.4 .1 .7 .2-.1a1.16 1.16 0 0 0 1.5-.2 .7 .7 0 0 0-.6-1.1l-.6-.1-.2-.2 .1-.2a.85 .85 0 0 1 1.2 .3v-.1l-.2-.6-.1 .1h-.1a1.05 1.05 0 0 0-1 .1zM172.2 7.2l.2 .2v.2v2.3v.2l-.2 .2h1l-.2-.2v-.2v-2.3v-.2l.2-.2zM173.4 7.9l.2 .4v1.6v.2l-.2 .2h.8l-.3-.4 .1-1.4 1.6 1.8v-2l.2-.4h-.7l.1 .3 .1 1.1-1.2-1.4zM176.2 8.1a.65 .65 0 0 0-.2 .7 .65 .65 0 0 0 .6 .4l.6 .2 .1 .3a.6 .6 0 0 1-1 .2l-.4-.4v.1l.1 .7 .2-.1a1.16 1.16 0 0 0 1.5-.3 .7 .7 0 0 0-.6-1l-.6-.2-.2-.2 .1-.2a.85 .85 0 0 1 1.2 .3v-.1l-.1-.6-.2 .1h-.1a1.07 1.07 0 0 0-1 .1zM177.9 7.9l-.2 .6 .1 .1a.63 .63 0 0 1 .8-.4v1.7v.2l-.3 .2h1l-.2-.2v-.2v-1.7a.66 .66 0 0 1 .8 .4l.1-.1-.2-.6zM180 7.9l.2 .3v.1v1.6v.2l-.2 .2h1l-.2-.2-.1-.8h.3a.87 .87 0 0 1 .6 .7 .64 .64 0 0 0 .9 .2l-.4-.3a1.1 1.1 0 0 0-.6-.7 .61 .61 0 0 0 .6-.6 .61 .61 0 0 0-.5-.6zM180.8 8.3a.82 .82 0 0 1 .7 .1 .42 .42 0 0 1 0 .4 .42 .42 0 0 1-.4 .2h-.4zM182.3 7.9l.2 .3 .1 .1v1.2a.87 .87 0 0 0 1 .8 .8 .8 0 0 0 1-.8v-1.3l.2-.3h-.8l.2 .4v1.2a.61 .61 0 0 1-.4 .6 .61 .61 0 0 1-.7-.4l-.1-1.4 .1-.1 .2-.3zM184.9 7.9l.2 .3v.1v1.6l-.2 .4h.8l-.3-.4v-1.5l.9 1.9 .9-1.9v1.5l-.3 .4h1l-.2-.2v-.2v-1.6v-.1l.2-.3h-.8l-.7 1.6-.6-1.6zM188.1 7.9l.2 .3v.1v1.6v.2l-.2 .2h1.9l.2-.6h-.1a1.17 1.17 0 0 1-1.3 .3v-.8h.6l.4 .2v-.7l-.4 .2h-.6v-.5v-.1l.2-.1a1.01 1.01 0 0 1 1 .3h.1l-.2-.6zM190.2 7.9l.3 .4v1.6l-.1 .2-.2 .2h.8l-.2-.4v-1.4l1.6 1.8v-2l.2-.4h-.7l.2 .3v1.1l-1.2-1.4zM192.8 7.9l-.2 .6 .1 .1a.63 .63 0 0 1 .8-.4v1.7v.2l-.3 .2h1l-.2-.2v-.2v-1.7a.66 .66 0 0 1 .8 .4l.1-.1-.2-.6zM195.2 8.1a.65 .65 0 0 0-.2 .7 .65 .65 0 0 0 .6 .4l.6 .2 .2 .3a.6 .6 0 0 1-1 .2l-.4-.4-.1 .1 .2 .7 .2-.1a1.16 1.16 0 0 0 1.5-.3 .7 .7 0 0 0-.7-1l-.6-.2-.1-.2 .1-.2a.86 .86 0 0 1 1.1 .3l.1-.1-.2-.6-.2 .1h-.1a1.06 1.06 0 0 0-1 .1z" fill="#231f20"/>
<path d="M164.9 2.3v2.8h-2a1.67 1.67 0 0 0 .7 1.1l.2 .2a1.21 1.21 0 0 0 .7 1l.3-.1a.59 .59 0 0 1 .5-.3 .59 .59 0 0 1 .5 .3l.2 .4a2.42 2.42 0 0 0 1.7 1.8l.6-.1a1.48 1.48 0 0 1 .6-1.9l.8-.5 .6-.2v-1.4a.91 .91 0 0 1-.4-.8v-.9h-1.5l-.2 .9h.6l-.2 .8h-.5l-.2 1v.3h.4l-.1 .9a3.3 3.3 0 0 1-1.6-.1l-.2-.2 .1-.3 .3-1.6h-.5l.1-.8h.5l.2-.9h-.5v-1.4zM167.4 3.7l-.6 3h.7l.6-3zM167.6 2.7l-.1 .7h.7l.1-.7z" fill="#ed1c24"/>
<path d="M19 15h177.8M19 260.5h177.8" fill="none" stroke="#000" stroke-width=".53"/>
<g font-size="3.5">
<text x="20" y="21.9">2.2.4 辅助电源</text>
<text x="20" y="33.2">此设计采用电子保险丝 TPS25947 来限制输入电流并再次提供反极性保护。电流限值由 R113 设置为 0.6A。欠压</text>
<text x="20" y="37.8">和过压锁定由电阻器 R104、R105 和 R112 设置为 6V 和 16.3V。有关详细说明和公式，请参阅数据表。</text>
<text x="87.3" y="80.3">图 2-10. 原理图 - 辅助电源</text>
<text x="20" y="88.4">TPS562203 用于将输入电压降至 5V。该 5V 电压用于为 C2000 控制卡供电。5V 电源轨由 TPS7A2033 降压至</text>
<text x="20" y="93">3.3V。此处使用低压降 (LDO) 稳压器生成低噪声 3.3V 电源轨。此电源轨用于模拟信号链。</text>
</g>
<text font-size="3.5" fill="#00f" x="20" y="28.6">图 2-10 展示了如何使用辅助电源为此参考设计供电。在此设计中，可以将 8V 至 16V 的电压施加到连接器 J7。</text>
<text font-size="3" x="19" y="14.1">系统概述</text>
<text font-size="2.8" x="178.8" y="13.8">www.ti.com.cn</text>
<text font-size="2.8" fill="#00f" x="90" y="270.4">English Document: TIDUF85</text>
<text font-size="2.6" x="27.9" y="264.2">在太阳能应用中用于机器学习电弧检测的模拟前端参考设计</text>
<text font-size="2.6" fill="#00f" x="182" y="267.4">提交文档反馈</text>
<g font-size="2.5">
<text x="19" y="263.9">12</text>
<text x="128" y="264.2">ZHCUC79A – AUGUST 2024 – REVISED DECEMBER 2024</text>
<text x="80.7" y="273.5">Copyright © 2024 Texas Instruments Incorporated</text>
</g>
<g font-size="1.2" fill="#00007f">
<text x="20.3" y="43.6">J7</text>
<text x="30.5" y="44.9">5007</text>
<text x="30.5" y="42.3">TP34</text>
<text x="139.8" y="46.1">TP16</text>
<text x="29" y="53.5">50V</text>
<text x="33.4" y="48.5">470k</text>
<text x="112" y="52.8">4.7uH</text>
<text x="139.7" y="48.6">5007</text>
<text x="148.3" y="52.8">0</text>
<text x="193.3" y="52.6">5007</text>
<text x="193.3" y="48.9">TP18</text>
<text x="29" y="54.8">1uF</text>
<text x="33.4" y="54.8">75.0k</text>
<text x="67" y="59.3">17V</text>
<text x="67.2" y="58">DDZ17-7</text>
<text x="73" y="58.6">25V</text>
<text x="73.1" y="57.3">10µF</text>
<text x="78" y="58.6">25V</text>
<text x="78.1" y="57.3">10µF</text>
<text x="83.2" y="57.3">100nF</text>
<text x="83.2" y="58.7">25V</text>
<text x="89.9" y="56">100k</text>
<text x="109.5" y="54.8">100nF</text>
<text x="119.5" y="56">50V</text>
<text x="119.5" y="57.3">18pF</text>
<text x="123.8" y="56">220k</text>
<text x="132.2" y="56.2">22uF</text>
<text x="137.3" y="56.2">22uF</text>
<text x="140.4" y="59.9" transform="rotate(-90 140.4 59.9)">Green</text>
<text x="142.6" y="54.8">820</text>
<text x="153.4" y="54.8">1µF</text>
<text x="161.6" y="58.7">TPS7A2033PDBVR</text>
<text x="179.8" y="54.8">1µF</text>
<text x="184.1" y="57.3">10.0k</text>
<text x="189.1" y="54.8">820</text>
<text x="193.2" y="59.9" transform="rotate(-90 193.2 59.9)">Green</text>
<text x="33.4" y="61.1">43.2k</text>
<text x="44.8" y="65">TPS259474ARPWR</text>
<text x="62.3" y="63.6">5.62k</text>
<text x="93.7" y="62.4">TPS562203DRLR</text>
<text x="123.8" y="61.1">30.0k</text>
<text x="145.5" y="62.4" transform="rotate(-90 145.5 62.4)">150060VS55040</text>
<text x="184.1" y="64.8">10.0k</text>
<text x="194.4" y="63.7" transform="rotate(-90 194.4 63.7)">150060VS55040</text>
<text x="37.9" y="69.9">100nF</text>
<text x="42.9" y="69.9">50V</text>
<text x="43" y="71.2">1000pF</text>
</g>
<g font-size="1.2">
<text x="23.8" y="46.1">1</text>
<text x="23.8" y="44.9">2</text>
<text x="141.7" y="57.9" transform="rotate(-90 141.7 57.9)">2</text>
<text x="188.2" y="57.9" transform="rotate(-90 188.2 57.9)">2</text>
<text x="141.7" y="62.4" transform="rotate(-90 141.7 62.4)">1</text>
<text x="188.2" y="62.4" transform="rotate(-90 188.2 62.4)">1</text>
</g>
<text font-size="1.2" fill="#7f0000" x="107.1" y="63.7">GND</text>
<g font-size="1.1" fill="#7f0000">
<text x="25.4" y="44.9">Vin</text>
<text x="143.5" y="51.1">5V</text>
<text x="190" y="51.1">3V3</text>
<text x="80.8" y="63.7">GND</text>
<text x="151.1" y="61.2">GND</text>
<text x="177.5" y="61.2">GND</text>
<text x="26.7" y="68.8">GND</text>
<text x="60.7" y="68.8">GND</text>
<text x="122.2" y="67.5">GND</text>
<text x="129.8" y="66.3">GND</text>
<text x="134.8" y="66.3">GND</text>
<text x="141.1" y="66.3">GND</text>
<text x="182.5" y="70">GND</text>
<text x="187.6" y="67.5">GND</text>
<text x="35.5" y="73.8">GND</text>
<text x="40.6" y="73.8">GND</text>
</g>
<g font-size="1.1">
<text x="33.4" y="47.3">R104</text>
<text x="20.7" y="48.6">ED120/2DS</text>
<text x="29" y="52.3">C72</text>
<text x="33.4" y="53.5">R105</text>
<text x="109.5" y="53.5">C73</text>
<text x="111.9" y="49.1">L3</text>
<text x="142.7" y="53.5">R108</text>
<text x="148.5" y="50.8">R116</text>
<text x="153.6" y="53.6">C85</text>
<text x="180" y="53.6">C86</text>
<text x="189.2" y="53.5">R117</text>
<text x="33.4" y="59.8">R112</text>
<text x="67" y="56.8">D9</text>
<text x="73" y="56">C74</text>
<text x="78.1" y="56">C75</text>
<text x="83.1" y="56">C76</text>
<text x="89.9" y="54.8">R99</text>
<text x="119.5" y="54.8">C67</text>
<text x="123.8" y="54.8">R107</text>
<text x="123.8" y="59.8">R114</text>
<text x="132.1" y="54.8">C80</text>
<text x="137.1" y="54.8">C81</text>
<text x="139.2" y="59.9" transform="rotate(-90 139.2 59.9)">D11</text>
<text x="184.1" y="56">R118</text>
<text x="192" y="59.9" transform="rotate(-90 192 59.9)">D12</text>
<text x="62.3" y="62.4">R113</text>
<text x="184.1" y="63.6">R119</text>
<text x="37.9" y="68.7">C83</text>
<text x="42.9" y="68.7">C84</text>
</g>
<g font-size="1" fill="#00007f">
<text x="44.3" y="49.9">U12</text>
<text x="93.3" y="49.9">U13</text>
<text x="161.1" y="48.6">U15</text>
</g>
<g font-size="1">
<text x="45.1" y="53">VIN</text>
<text x="54.4" y="53">VOUT</text>
<text x="94.2" y="53">VIN</text>
<text x="100.7" y="53">SW</text>
<text x="161.9" y="51.8">IN</text>
<text x="170.6" y="51.8">OUT</text>
<text x="45.2" y="58.1">OVLO</text>
<text x="45.4" y="55.6">EN/UVLO</text>
<text x="54.6" y="55.6">PGTH</text>
<text x="55.8" y="58.1">PG</text>
<text x="94.1" y="58.1">EN</text>
<text x="100.4" y="55.6">BST</text>
<text x="101.2" y="58.1">FB</text>
<text x="162" y="54.3">EN</text>
<text x="162" y="56.8">NC</text>
<text x="170.5" y="56.8">GND</text>
<text x="45.2" y="63.1">DVDT</text>
<text x="45.3" y="60.6">ITIMER</text>
<text x="54.9" y="63.1">GND</text>
<text x="55.4" y="60.6">ILM</text>
<text x="100.2" y="60.6">GND</text>
</g>
<g font-size=".9">
<text x="42.6" y="52.4">5</text>
<text x="59" y="52.4">6</text>
<text x="91.6" y="52.4">1</text>
<text x="104.2" y="52.4">2</text>
<text x="159.5" y="53.7">3</text>
<text x="159.5" y="51.1">1</text>
<text x="174.6" y="51.1">5</text>
<text x="42.1" y="60">10</text>
<text x="42.6" y="57.4">2</text>
<text x="42.7" y="54.9">1</text>
<text x="59" y="57.4">3</text>
<text x="59" y="60">9</text>
<text x="59" y="54.9">4</text>
<text x="91.6" y="57.4">5</text>
<text x="104.2" y="54.9">4</text>
<text x="104.2" y="60">3</text>
<text x="104.2" y="57.4">6</text>
<text x="159.4" y="56.2">4</text>
<text x="174.6" y="56.2">2</text>
<text x="42.6" y="62.5">7</text>
<text x="59" y="62.5">8</text>
</g>
</svg>
